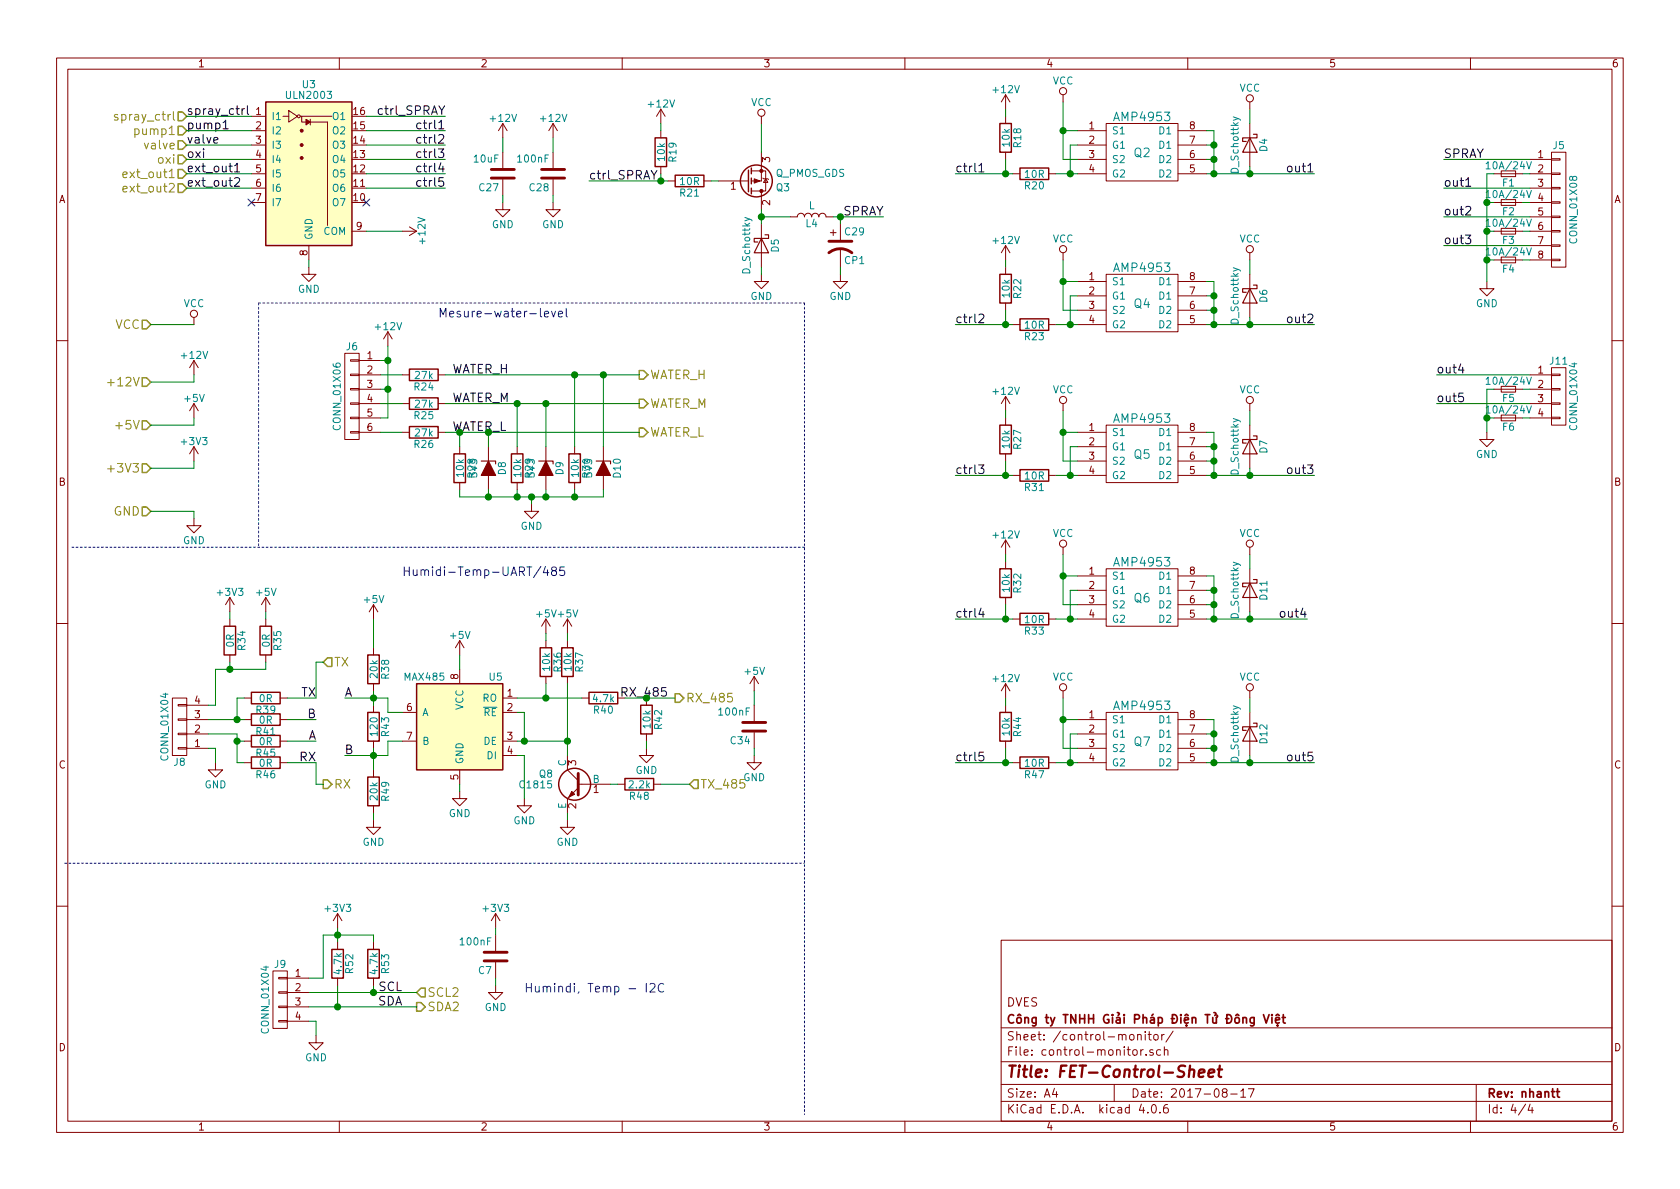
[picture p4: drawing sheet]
<svg xmlns="http://www.w3.org/2000/svg" width="297mm" height="210mm" viewBox="0 0 297 210" stroke-linecap="round" stroke-linejoin="round" font-family="sans-serif">
<g fill="none" stroke="#840000" stroke-width=".18">
<path d="M10 10.3h277v189.9h-277zM12 12.2h273v186.1h-273zM51.1 19.6l1.5 1-1.5 1zM60 10.3v1.9M110 10.3v1.9M116.8 19.3v2.5M116.8 19.3l-.7 1.3M116.8 19.3l.8 1.3M160 10.3v1.9M177.8 16.8l-.8 1.2M177.8 16.8v2.5M177.8 16.8l.8 1.2"/>
<path d="M188 16.8v1.2M210 10.3v1.9M221 18v1.3M260 10.3v1.9M44.4 23.1h2.6M44.4 25.6h2.6M44.4 28.2h2.6M44.4 30.7h2.6M44.4 20.6h2.6M44.4 33.3h2.6M44.4 35.8h2.6M50 20.6h1.1"/>
<path d="M53.1 20.6h5.6M53.3 20.6v1h4.6v18.3M54.9 21.1v1M88.9 35.8v1.3h1.3l-1.3 1.2-1.3-1.2h1.3M88.9 21.8v2.6M88.9 26.9v2.8M88.9 31.7v2.8M88.9 21.8l-.8 1.3M88.9 21.8l.8 1.3M97.8 35.8v1.3h1.3l-1.3 1.2-1.3-1.2h1.3M97.8 21.8v2.6M97.8 26.9v2.8"/>
<path d="M97.8 31.7v2.8M97.8 21.8l-.8 1.3M97.8 21.8l.8 1.3M116.8 23.1v1.3M116.8 29.5v1.2M118.1 32h1.3M124.5 32h1.2M127 32h5.3M132.8 30.2h2.6v3.6h-.8M132.8 33.8h1.8M134.6 26.9v5.1h-1.8M134.6 20.6v1.2"/>
<path d="M134.6 33.8v3.3M134.6 39.6v7.6M134.9 31.5l.1 .1h.8l.1 .1M135.4 31.6l.4 .7h-.8zM139.7 38.3h1.3a.63 .63 0 0 1 .6-.6 .63 .63 0 0 1 .6 .6 .63 .63 0 0 1 .7-.6 .63 .63 0 0 1 .6 .6 .63 .63 0 0 1 .6-.6 .63 .63 0 0 1 .7 .6 .63 .63 0 0 1 .6-.6 .63 .63 0 0 1 .6 .6h1.3M148.6 39.6v2.8M177.8 20.6v1.2M177.8 26.9v1.3M179.1 30.7h1.2M185.4 30.7h1.3M190.5 23.1h5.1M190.5 25.6h5.1"/>
<path d="M190.5 28.2h5.1M190.5 30.7h5.1M195.6 21.8h12.7v10.2h-12.7zM208.3 23.1h5.1M208.3 25.6h5.1M208.3 28.2h5.1M208.3 30.7h5.1M221 21.8v7.7M264.2 30.7h5M264.2 35.8h5M265.4 30.2h2.6v1h-2.6zM265.4 35.3h2.6v1h-2.6z"/>
<path d="M270.5 28.2h3.8M270.5 30.7h3.8M270.5 33.3h3.8M270.5 35.8h3.8M270.5 38.3h3.8M274.3 26.9h2.6v20.3h-2.6zM274.3 38.2h1.5v.3h-1.5zM274.3 35.7h1.5v.2h-1.5zM274.3 33.1h1.5v.3h-1.5zM274.3 30.6h1.5v.3h-1.5zM274.3 28.1h1.5v.2h-1.5zM34.3 56.1v1.3"/>
<path d="M54.6 47.2v1.3h1.3l-1.3 1.3-1.3-1.3h1.3M54.6 43.4v2.6M62.2 40.9h2.6M68.6 58.7l-.8 1.2M68.6 58.7v2.5M68.6 58.7l.7 1.2M71.1 40.9h2.6M72.4 40.1l1.3 .8M73.7 40.9l-1.3 .8M134.6 48.5v1.3h1.3l-1.3 1.2-1.3-1.2h1.3M146.8 41.1h1M147.3 40.6v1.1"/>
<path d="M148.6 48.5v1.3h1.3l-1.3 1.2-1.3-1.2h1.3M148.6 43.9v3.3M177.8 43.4v2.6M177.8 47.2v1.3M177.8 53.6v1.3M177.8 43.4l-.8 1.3M177.8 43.4l.8 1.3M179.1 57.4h1.2M185.4 57.4h1.3M188 44.7v1.3M190.5 49.8h5.1M190.5 52.3h5.1"/>
<path d="M190.5 54.9h5.1M190.5 57.4h5.1M195.6 48.5h12.7v10.2h-12.7zM208.3 49.8h5.1M208.3 52.3h5.1M208.3 54.9h5.1M208.3 57.4h5.1M221 44.7v1.3M221 48.5v7.6M262.9 49.8v1.2h1.3l-1.3 1.3-1.3-1.3h1.3M264.2 40.9h5M264.2 46h5"/>
<path d="M265.4 40.4h2.6v1h-2.6zM265.4 45.5h2.6v1h-2.6zM270.5 40.9h3.8M270.5 43.4h3.8M270.5 46h3.8M274.3 45.8h1.5v.3h-1.5zM274.3 43.3h1.5v.3h-1.5zM274.3 40.8h1.5v.2h-1.5zM10 60.2h2M34.3 63.7l-.8 1.3M34.3 63.7v2.6M34.3 71.4v2.5"/>
<path d="M34.3 79v2.5M34.3 63.7l.8 1.3M34.3 79l-.8 1.3M34.3 79l.8 1.3M34.3 71.4l-.8 1.2M34.3 71.4l.8 1.2M61 62.5h2.5v15.2h-2.5zM62 76.3h1.5v.3h-1.5zM62 73.8h1.5v.2h-1.5zM62 71.2h1.5v.3h-1.5zM62 68.7h1.5v.3h-1.5zM62 66.2h1.5v.2h-1.5z"/>
<path d="M62 63.6h1.5v.3h-1.5zM63.5 76.4h3.8M63.5 68.8h3.8M63.5 73.9h3.8M63.5 63.7h3.8M63.5 66.3h3.8M63.5 71.4h3.8M71.1 76.4h1.3M71.1 66.3h1.3M71.1 71.4h1.3M77.5 76.4h1.2M77.5 66.3h1.2"/>
<path d="M77.5 71.4h1.2M81.3 79v1.3M86.4 79v7.6M91.4 79v1.3M96.5 79v7.6M101.6 79v1.3M106.7 79v7.6M177.8 70.1v2.5M177.8 73.9v1.3M177.8 70.1l-.8 1.3M177.8 70.1l.8 1.3M188 71.4v1.2"/>
<path d="M190.5 76.4h5.1M190.5 79h5.1M195.6 75.2h12.7v10.1h-12.7zM208.3 76.4h5.1M208.3 79h5.1M221 71.4v1.2M221 75.2v7.6M262.9 76.4v1.3h1.3l-1.3 1.3-1.3-1.3h1.3M264.2 68.8h5M264.2 73.9h5M265.4 68.3h2.6v1h-2.6zM265.4 73.4h2.6v1h-2.6z"/>
<path d="M270.5 68.8h3.8M270.5 73.9h3.8M270.5 66.3h3.8M270.5 71.4h3.8M274.3 73.8h1.5v.2h-1.5zM274.3 71.2h1.5v.3h-1.5zM274.3 68.7h1.5v.3h-1.5zM274.3 66.2h1.5v.2h-1.5zM274.3 65h2.6v10.2h-2.6zM285 60.2h2M34.3 91.7v1.3h1.3l-1.3 1.2-1.3-1.2h1.3M81.3 85.3v1.3"/>
<path d="M91.4 85.3v1.3M94 89.1v1.3h1.2l-1.2 1.3-1.3-1.3h1.3M101.6 85.3v1.3M177.8 80.3v1.2M177.8 95.5v2.5M177.8 99.3v1.3M177.8 95.5l-.8 1.3M177.8 95.5l.8 1.3M179.1 84.1h1.2M185.4 84.1h1.3M188 96.8v1.2M190.5 81.5h5.1"/>
<path d="M190.5 84.1h5.1M208.3 81.5h5.1M208.3 84.1h5.1M221 96.8v1.2M10 110.3h2M40.6 105.7l-.7 1.2M40.6 105.7v2.5M40.6 109.5v1.2M40.6 115.8v1.3M40.6 105.7l.8 1.2M47 105.7l-.8 1.2M47 105.7v2.5"/>
<path d="M47 109.5v1.2M47 115.8v1.3M47 105.7l.8 1.2M66 106.9v2.6M66 114.5v1.3M66 106.9l-.7 1.3M66 106.9l.8 1.3M81.3 113.3v2.5M81.3 118.4v2.5M81.3 113.3l-.8 1.2M81.3 113.3l.7 1.2M96.5 109.5v2.5"/>
<path d="M96.5 113.3v1.2M96.5 119.6v1.3M96.5 109.5l-.7 1.2M96.5 109.5l.8 1.2M100.3 109.5v2.5M100.3 113.3v1.2M100.3 119.6v1.3M100.3 109.5l-.7 1.2M100.3 109.5l.8 1.2M133.3 119.6v2.6M133.3 119.6l-.7 1.3M133.3 119.6l.8 1.3"/>
<path d="M177.8 105.7v1.2M179.1 109.5h1.2M185.4 109.5h1.3M190.5 101.8h5.1M190.5 104.4h5.1M190.5 106.9h5.1M190.5 109.5h5.1M195.6 100.6h12.7v10.1h-12.7zM208.3 101.8h5.1M208.3 104.4h5.1M208.3 106.9h5.1M208.3 109.5h5.1"/>
<path d="M221 100.6v7.6M285 110.3h2M30.5 123.4h2.5v10.2h-2.5zM31.5 124.6h1.5v.2h-1.5zM31.5 127.1h1.5v.3h-1.5zM31.5 129.7h1.5v.2h-1.5zM31.5 132.2h1.5v.3h-1.5zM33 127.2h3.8M33 129.8h3.8M33 132.3h3.8M33 124.7h3.8M38.1 134.9v1.2h1.3l-1.3 1.3-1.3-1.3h1.3"/>
<path d="M43.2 127.2h1.2M43.2 134.9h1.2M43.2 123.4h1.2M43.2 131.1h1.2M49.5 127.2h1.3M49.5 134.9h1.3M49.5 123.4h1.3M49.5 131.1h1.3M66 120.9v1.3M66 124.7v1.3M66 131.1v1.2M66 136.1v1.3"/>
<path d="M71.1 131.1h2.6M71.1 126h2.6M81.3 139.9v1.3h1.2l-1.2 1.3-1.3-1.3h1.3M81.3 136.1v2.6M88.9 123.4h2.5M88.9 131.1h2.5M88.9 126h2.5M88.9 133.6h2.5M100.3 133.6v2.5l1.9 1.9M102.2 139.3l-1.9 1.9v2.6M102.2 138.7h5.7M102.9 123.4h1.2"/>
<path d="M109.2 123.4h1.3M109.2 138.7h1.3M114.3 132.3v1.3h1.3l-1.3 1.3-1.3-1.3h1.3M114.3 123.4v1.3M114.3 129.8v1.3M115.6 138.7h1.2M133.3 133.6v1.3h1.3l-1.3 1.2-1.2-1.2h1.2M133.3 124.7v2.8M133.3 129.5v2.8M177.8 120.9v2.5M177.8 124.7v1.3M177.8 131.1v1.2"/>
<path d="M177.8 120.9l-.8 1.3M177.8 120.9l.8 1.3M179.1 134.9h1.2M185.4 134.9h1.3M188 122.2v1.2M190.5 127.2h5.1M190.5 129.8h5.1M190.5 132.3h5.1M190.5 134.9h5.1M195.6 126h12.7v10.1h-12.7zM208.3 127.2h5.1M208.3 129.8h5.1"/>
<path d="M208.3 132.3h5.1M208.3 134.9h5.1M221 122.2v1.2M221 126v7.6M66 145v1.3h1.3l-1.3 1.3-1.2-1.3h1.2M66 142.5v1.3M92.7 141.2v1.3h1.3l-1.3 1.3-1.3-1.3h1.3M100.3 145v1.3h1.3l-1.3 1.3-1.2-1.3h1.2M10 160.2h2M48.3 171.7h2.5v10.2h-2.5zM49.3 177.9h1.5v.3h-1.5zM49.3 175.4h1.5v.2h-1.5z"/>
<path d="M49.3 172.8h1.5v.3h-1.5zM50.8 173h3.8M50.8 175.5h3.8M50.8 178h3.8M59.7 161.5v2.6M59.7 166.6v1.3M59.7 173v1.2M59.7 161.5l-.8 1.3M59.7 161.5l.8 1.3M66 166.6v1.3M66 173v1.2M87.6 174.2v1.3h1.3l-1.3 1.3-1.2-1.3h1.2"/>
<path d="M87.6 161.5v2.6M87.6 165.3v2.8M87.6 170.2v2.8M87.6 161.5l-.7 1.3M87.6 161.5l.8 1.3M177 166.3h108v32h-108zM285 160.2h2M49.3 180.5h1.5v.2h-1.5zM50.8 180.6h3.8M55.9 183.1v1.3h1.2l-1.2 1.3-1.3-1.3h1.3M60 198.3v1.9M110 198.3v1.9"/>
<path d="M160 198.3v1.9M177 194.8h108M177 191.8h108M177 187.8h108M177 181.8h108M186.4 192.5l-.3 1h.9M186.8 193v1M197 191.8v3M199.8 183.1l.2-.2 .4 .2 .1 .5-.1 .2-.4 .1-.2-.1zM200.4 185.7l.2-.1 .4 .1 .1 .6-.2 .2-.3 .1-.2-.1zM201.1 183.1l.2-.2 .4 .1 .1 .9M201.1 182.9v1"/>
<path d="M201.7 185.6v1M201.8 195.2l-.4 1.1h1M202.1 185.6l-.4 .3M202.5 182.4v.2M202.5 182.9v1M202.6 186.5v.1M202.9 196.7v.1M203 182.9h.6M203.2 182.4v1.3l.4 .2M203.8 195.4l.1-.1a.81 .81 0 0 1 .6 .6 .81 .81 0 0 1-.3 .8l-.1 .1a.8 .8 0 0 1-.6-.6 .8 .8 0 0 1 .3-.8zM203.9 185.7a.37 .37 0 0 0-.6 .1l.1 .2 .5 .2v.1l-.2 .3-.4-.1M204.1 183.1l.2-.2 .4 .2 .1 .5-.2 .2-.3 .1-.2-.1z"/>
<path d="M205.1 196.7v.1M205.2 185.7l-.4-.1-.3 .3 .1 .6 .2 .1 .4-.1M205.4 182.9v1M205.8 182.9l-.4 .3M205.9 185.7l.2-.1 .4 .1v.9M205.9 185.1v1.5M206.4 195.3a.59 .59 0 0 0-.7 .7l.1 .7 .2 .1 .5-.1 .1-.5-.2-.2-.4-.1-.3 .3M207.4 182.3l-1.3 2M210 198.3v1.9M216.4 193.2l-.3-.3 .1-.2 .2-.2 .4 .1 .2 .2-.1 .2-.6 .2a.48 .48 0 0 0-.1 .7l.2 .1 .5-.1a.48 .48 0 0 0-.2-.7M217.6 193.5h1.1M219.4 193l.4-.5v1.5"/>
<path d="M219.4 194h.8M220.7 192.5h1l-.6 1.5M260 198.3v1.9M261 191.8v6.5M269.7 195.2l-1.2 2M270.5 195.2l-.3 1.1h.9M270.9 195.8v1"/>
<circle cx="134.6" cy="19.9" r=".63"/>
<circle cx="188" cy="16.1" r=".63"/>
<circle cx="221" cy="17.4" r=".63"/>
<circle cx="52.8" cy="20.6" r=".25"/>
<circle cx="34.3" cy="55.5" r=".63"/>
<circle cx="188" cy="44.1" r=".63"/>
<circle cx="221" cy="44.1" r=".63"/>
<circle cx="188" cy="70.7" r=".63"/>
<circle cx="221" cy="70.7" r=".63"/>
<circle cx="188" cy="96.1" r=".63"/>
<circle cx="221" cy="96.1" r=".63"/>
<circle cx="188" cy="121.5" r=".63"/>
<circle cx="221" cy="121.5" r=".63"/>
</g>
<g fill="none" stroke="#840000" stroke-width=".3">
<path d="M213.1 179.4h.8M214.4 179.9l.1 .9 .4 .1 .2-.1M214.6 179.1h.3l.1 .2-.2 .3M215.1 179.5l.2 .2-.2 .2v1M216.9 179.4a.76 .76 0 0 1 .9 .8 .76 .76 0 0 1-.9 .7zM218.5 179.6l.3-.3 .2 .3M219.8 179.9v1M221.7 179.9v1.4l-.2 .1h-.4M223.4 179.4l.5 1.5 .5-1.5M224.9 179.4v.2M224.9 179.9v1M225.6 179.6l.3-.3 .3 .3"/>
<path d="M226.7 179.9h.6M226.9 179.4v1.3l.4 .2M216.7 180.1h.6M218.4 180.1l.2-.2 .4 .2 .1 .5-.1 .2-.4 .1-.2-.1zM219.8 180.1l.2-.2 .3 .1 .1 .9M221.7 180l-.4-.1-.3 .3 .1 .6 .2 .1 .4-.1M225.5 180.4l.7-.1v-.3l-.4-.1-.3 .2 .1 .7h.6M225.9 181.3v.1M275.2 193h.5M275.4 192.5v1.3l.3 .2"/>
</g>
<path d="M212 189.8l1-.2-.1-.4-.6-.1-.3 .3v.9l.2 .1 .6-.1M213.7 189.8l1-.2-.1-.4h-.7l-.3 1 .3 .2 .6-.1M215.3 189.1h.8M215.7 188.4l-.2 1.8v.1l.4 .1" fill="none" stroke="#840000" stroke-width=".41"/>
<g fill="#ffffc2" stroke="#ffffc2" stroke-width=".18">
<path d="M47 18h15.2v25.4h-15.2z"/>
<path d="M73.7 120.9h15.2v15.2h-15.2z"/>
</g>
<g fill="none" stroke="#840000" stroke-width=".25">
<path d="M47 18h15.2v25.4h-15.2zM115.8 24.4h2.1v5.1h-2.1zM119.4 31h5.1v2h-5.1zM132.3 30.1v3.8M132.8 29.7v1M132.8 31.5v1M132.8 33.3v1M176.8 21.8h2v5.1h-2zM180.3 29.7h5.1v2h-5.1zM176.8 48.5h2v5.1h-2zM180.3 56.4h5.1v2h-5.1zM72.4 65.3h5.1v2h-5.1z"/>
<path d="M72.4 70.4h5.1v2h-5.1zM72.4 75.4h5.1v2.1h-5.1zM176.8 75.2h2v5.1h-2zM80.3 80.3h2v5h-2zM90.4 80.3h2.1v5h-2.1zM100.6 80.3h2v5h-2zM180.3 83.1h5.1v2h-5.1zM39.6 110.7h2.1v5.1h-2.1zM46 110.7h2v5.1h-2zM65 115.8h2.1v5.1h-2.1zM95.5 114.5h2v5.1h-2zM99.3 114.5h2v5.1h-2z"/>
<path d="M176.8 100.6h2v5.1h-2zM180.3 108.5h5.1v2h-5.1zM44.4 122.4h5.1v2.1h-5.1zM44.4 126.2h5.1v2.1h-5.1zM44.4 130h5.1v2.1h-5.1zM44.4 133.9h5.1v2h-5.1zM65 126h2.1v5.1h-2.1zM65 137.4h2.1v5.1h-2.1zM73.7 120.9h15.2v15.2h-15.2zM104.1 122.4h5.1v2.1h-5.1zM110.5 137.7h5.1v2h-5.1zM113.3 124.7h2v5.1h-2z"/>
<path d="M176.8 126h2v5.1h-2zM180.3 133.9h5.1v2h-5.1zM58.7 167.9h2v5.1h-2zM65 167.9h2.1v5.1h-2.1z"/>
<circle cx="133.7" cy="32" r="2.82"/>
<circle cx="101.6" cy="138.7" r="2.82"/>
</g>
<g fill="#840000" stroke="#840000" stroke-width=".18">
<path d="M54.1 21.1l.8 .5-.8 .5z"/>
<path d="M133.3 31.6l1.1 .4-1.1 .4z"/>
<path d="M101.1 139.9l.5 .6-1 .5z"/>
<circle cx="53.3" cy="27.9" r=".25"/>
<circle cx="53.3" cy="25.6" r=".25"/>
<circle cx="53.3" cy="23.1" r=".25"/>
<circle cx="134.6" cy="30.2" r=".28"/>
<circle cx="134.6" cy="33.8" r=".28"/>
</g>
<path d="M86.9 30h4M86.9 31.5h4M95.8 30h4M95.8 31.5h4M146.6 44.7a3.3 3.3 0 0 1 4 0M146.6 42.7h4M102.2 136.8v3.8M131.3 127.8h4.1M131.3 129.3h4.1M85.6 168.4h4.1M85.6 169.9h4.1" fill="none" stroke="#840000" stroke-width=".51"/>
<g fill="none" stroke="#840000" stroke-width=".2">
<path d="M221 24.4l1.2 2.5h-2.5zM221.6 23.7h.6v.7h-2.5v.6h.6M134.6 42.2l1.3 2.5h-2.6zM135.3 41.5h.6v.7h-2.6v.6h.7M221 51l1.2 2.6h-2.5zM221.6 50.4h.6v.6h-2.5v.7h.6M221 77.7l1.2 2.6h-2.5zM221.6 77.1h.6v.6h-2.5v.7h.6M85.1 81.5h2.5v.5M95.2 81.5h2.6v.5M105.4 81.5h2.5v.5M221 103.1l1.2 2.6h-2.5z"/>
<path d="M221.6 102.5h.6v.6h-2.5v.7h.6M221 128.5l1.2 2.6h-2.5zM221.6 127.9h.6v.6h-2.5v.7h.6"/>
</g>
<g fill="none" stroke="#008484" stroke-width=".18">
<path d="M131.7 38.4l1.2 .5 .1 .2M218.1 20.7l1.1 .4 .1 .2M262.8 29l.3-.4v1.3M262.8 34l.3-.3v1.2M262.8 39.1l.3-.3v1.2M262.8 29.9h.7M262.8 34.9h.7M269.9 28.6l.4 1.3 .5-1.3M269.9 33.7l.4 1.2 .5-1.2M269.9 38.8l.4 1.2 .5-1.2M218.1 47.3l1.1 .5 .1 .1M262.8 44.2l.3-.4v1.3"/>
<path d="M262.8 40h.7M262.8 45.1h.7M269.9 43.8l.4 1.3 .5-1.3M218.1 74l1.1 .4 .1 .2M262.8 67.1l.3-.4v1.3M262.8 72.1l.3-.3v1.2M262.8 68h.7M262.8 73h.7M269.9 66.7l.4 1.3 .5-1.3M269.9 71.8l.4 1.2 .5-1.2M218.1 99.4l1.1 .4 .1 .2M218.1 124.8l1.1 .4 .1 .2"/>
</g>
<g fill="none" stroke="#000" stroke-width=".18">
<path d="M43.2 19.2l-.2 .1-.2 .2M43.7 18.7v1.3l.3 .2M39.4 21.7l.5-.4v1.5M39.4 22.8h.9M41.5 29.3l.4-.4v1.5M41.5 31.6l.2-.2h.4l.2 .2 .1 .2-.1 .3-.9 .8h1M41.5 30.4h.9M115.1 30.1l.5 .9 .6-.9M173.1 29.3l.4-.4v1.5M173.1 30.4h.9M259.2 36.6l.2-.1h.3l.3 .1v.3v.3l-.9 .8h.9M259.2 32.9h.8"/>
<path d="M173.1 55.7l.2-.2h.4l.2 .2 .1 .3-.1 .2-.9 .9h1M258.3 64.4l-.4 1.1h1M173 82.2h1l-.5 .6 .3 .1 .2 .2-.1 .5-.2 .1h-.5l-.2-.1M173.5 107.5l-.4 1.1h.9M173.8 108.1v1M173.9 133h-.7l-.1 .8 .2-.2 .5 .1 .2 .2v.4l-.3 .2h-.4l-.2-.1"/>
</g>
<g fill="#840000" stroke="#840000" stroke-width=".2">
<path d="M86.4 81.5l1.2 2.6h-2.5z"/>
<path d="M96.5 81.5l1.3 2.6h-2.6z"/>
<path d="M106.7 81.5l1.2 2.6h-2.5z"/>
</g>
<path d="M30.7 19.7v1.4l.2 .2M20.8 20.3l-.4-.1-.2 .3 .1 .2 .5 .1v.4h-.6M19 67.7h1.2M19 82.9h1.2" fill="none" stroke="#848400" stroke-width=".18"/>
<g fill="none" stroke="#848400" stroke-width=".25">
<path d="M31.5 19.8h.8l.7 .8-.7 .7h-.8zM31.5 22.3h.8l.7 .8-.7 .8h-.8zM31.5 24.9h.8l.7 .7-.7 .8h-.8zM31.5 27.4h.8l.7 .8-.7 .8h-.8zM31.5 30h.8l.7 .7-.7 .8h-.8zM31.5 32.5h.8l.7 .8-.7 .7h-.8zM25.1 56.6h.8l.8 .8-.8 .8h-.8zM25.1 66.8h.8l.8 .8-.8 .7h-.8zM25.1 74.4h.8l.8 .8-.8 .7h-.8zM113 65.5h.8l.8 .8-.8 .8h-.8zM113 70.6h.8l.8 .8-.8 .7h-.8zM113 75.7h.8l.8 .7-.8 .8h-.8z"/>
<path d="M25.1 82h.8l.8 .8-.8 .8h-.8zM25.1 89.7h.8l.8 .7-.8 .8h-.8zM57.9 116.3h.8v1.6h-.8l-.8-.8zM57.1 137.9h.8l.8 .8-.8 .7h-.8zM119.4 122.7h.7l.8 .7-.8 .8h-.7zM122.7 137.9h.7v1.5h-.7l-.8-.7zM73.7 177.3h.7l.8 .7-.8 .8h-.7zM74.4 174.7h.8v1.6h-.8l-.7-.8z"/>
</g>
<g fill="none" stroke="#008400" stroke-width=".18">
<path d="M177.8 19.3v1.3M188 18v10.2h2.5M221 19.3v2.5M33 20.6h11.4M33 25.6h11.4M33 28.2h11.4M33 30.7h11.4M33 33.3h11.4M33 23.1h11.4M64.8 20.6h13.9M64.8 25.6h13.9M64.8 28.2h13.9"/>
<path d="M64.8 30.7h13.9M64.8 33.3h13.9M64.8 23.1h13.9M88.9 24.4v2.5M88.9 34.5v1.3M97.8 24.4v2.5M97.8 34.5v1.3M104.1 32h14M116.8 21.8v1.3M116.8 30.7v1.3M125.7 32h1.3M134.6 21.8v5.1"/>
<path d="M134.6 37.1v2.5M134.6 38.3h5.1M147.3 38.3h8.9M148.6 38.3v1.3M168.9 30.7h10.2M177.8 28.2v2.5M186.7 30.7h3.8M188 23.1h2.5M190.5 25.6h-1.3v5.1M213.4 25.6h1.2M213.4 28.2h1.2M213.4 30.7h19"/>
<path d="M213.4 23.1h1.2v7.6M221 29.5v1.2M255.3 28.2h15.2M255.3 33.3h15.2M255.3 38.3h15.2M262.9 35.8h1.3M264.2 30.7h-1.3v19.1M269.2 30.7h1.3M269.2 35.8h1.3M26.7 57.4h7.6M54.6 46v1.2M64.8 40.9h6.3"/>
<path d="M134.6 47.2v1.3M148.6 47.2v1.3M168.9 57.4h10.2M177.8 46v1.2M177.8 54.9v2.5M186.7 57.4h3.8M188 46v8.9h2.5M188 49.8h2.5M190.5 52.3h-1.3v5.1M213.4 49.8h1.2v7.6M213.4 54.9h1.2M213.4 52.3h1.2"/>
<path d="M213.4 57.4h19M221 46v2.5M221 56.1v1.3M255.3 43.4h15.2M262.9 40.9h1.3M262.9 46h1.3M269.2 40.9h1.3M269.2 46h1.3M34.3 66.3v1.3h-7.6M34.3 73.9v1.3h-7.6M67.3 76.4h3.8M67.3 68.8h1.3"/>
<path d="M67.3 66.3h3.8M67.3 71.4h3.8M67.3 63.7h1.3M68.6 61.2v12.7h-1.3M78.7 76.4h34.3M78.7 66.3h34.3M78.7 71.4h34.3M81.3 76.4v2.6M86.4 76.4v2.6M91.4 71.4v7.6M96.5 71.4v7.6M101.6 66.3v12.7"/>
<path d="M106.7 66.3v12.7M177.8 72.6v1.3M188 72.6v8.9h2.5M188 76.4h2.5M190.5 79h-1.3v5.1M213.4 76.4h1.2v7.7M213.4 79h1.2M221 72.6v2.6M254 66.3h16.5M254 71.4h16.5M262.9 73.9h1.3M264.2 68.8h-1.3v7.6"/>
<path d="M269.2 68.8h1.3M269.2 73.9h1.3M26.7 90.4h7.6v1.3M34.3 81.5v1.3h-7.6M81.3 86.6v1.3h25.4v-1.3M86.4 86.6v1.3M91.4 86.6v1.3M94 87.9v1.2M96.5 86.6v1.3M101.6 86.6v1.3M168.9 84.1h10.2M177.8 81.5v2.6"/>
<path d="M177.8 98v1.3M186.7 84.1h3.8M188 98v8.9h2.5M213.4 81.5h1.2M213.4 84.1h19M221 82.8v1.3M221 98v2.6M40.6 108.2v1.3M40.6 117.1v1.3M47 108.2v1.3M47 117.1v1.3h-8.9v6.3h-1.3M57.1 117.1h-1.2v6.3h-5.1"/>
<path d="M66 109.5v5M81.3 115.8v2.6M96.5 112v1.3M100.3 112v1.3M168.9 109.5h10.2M177.8 106.9v2.6M186.7 109.5h3.8M188 101.8h2.5M190.5 104.4h-1.3v5.1M213.4 101.8h1.2v7.7M213.4 106.9h1.2M213.4 104.4h1.2"/>
<path d="M213.4 109.5h17.7M221 108.2v1.3M36.8 127.2h6.4M36.8 132.3h1.3v2.6M36.8 129.8h5.1v5.1h1.3M41.9 131.1h1.3M43.2 123.4h-1.3v3.8M50.8 127.2h5.1M50.8 134.9h5.1v3.8h1.2M50.8 131.1h5.1M61 123.4h7.6v2.6h2.5M66 122.2v2.5"/>
<path d="M66 132.3v3.8M71.1 131.1h-2.5v2.5h-7.6M81.3 138.7v1.2M91.4 123.4h11.5M91.4 131.1h8.9M91.4 126h1.3v5.1M91.4 133.6h1.3v7.6M96.5 120.9v2.5M100.3 120.9v12.7M107.9 138.7h1.3M110.5 123.4h8.9M114.3 131.1v1.2"/>
<path d="M116.8 138.7h5.1M133.3 122.2v2.5M133.3 132.3v1.3M168.9 134.9h10.2M177.8 123.4v1.3M177.8 132.3v2.6M186.7 134.9h3.8M188 123.4v8.9h2.5M188 127.2h2.5M190.5 129.8h-1.3v5.1M213.4 127.2h1.2v7.7M213.4 132.3h1.2"/>
<path d="M213.4 129.8h1.2M213.4 134.9h19M221 123.4v2.6M221 133.6v1.3M66 143.8v1.2M100.3 143.8v1.2M54.6 178h19.1M54.6 175.5h19.1M59.7 164.1v2.5M59.7 174.2v3.8M66 166.6v-1.3h-8.9v7.7h-2.5M66 174.2v1.3"/>
<path d="M87.6 164.1v1.2M87.6 173v1.2M54.6 180.6h1.3v2.5"/>
</g>
<g fill="#008400" stroke="#008400" stroke-width=".25">
<circle cx="189.2" cy="30.7" r=".51"/>
<circle cx="188" cy="23.1" r=".51"/>
<circle cx="214.6" cy="30.7" r=".51"/>
<circle cx="214.6" cy="28.2" r=".51"/>
<circle cx="214.6" cy="25.6" r=".51"/>
<circle cx="177.8" cy="30.7" r=".51"/>
<circle cx="189.2" cy="57.4" r=".51"/>
<circle cx="188" cy="49.8" r=".51"/>
<circle cx="214.6" cy="57.4" r=".51"/>
<circle cx="214.6" cy="54.9" r=".51"/>
<circle cx="214.6" cy="52.3" r=".51"/>
<circle cx="177.8" cy="57.4" r=".51"/>
<circle cx="189.2" cy="84.1" r=".51"/>
<circle cx="188" cy="76.4" r=".51"/>
<circle cx="214.6" cy="84.1" r=".51"/>
<circle cx="214.6" cy="81.5" r=".51"/>
<circle cx="214.6" cy="79" r=".51"/>
<circle cx="177.8" cy="84.1" r=".51"/>
<circle cx="189.2" cy="109.5" r=".51"/>
<circle cx="188" cy="101.8" r=".51"/>
<circle cx="214.6" cy="109.5" r=".51"/>
<circle cx="214.6" cy="106.9" r=".51"/>
<circle cx="214.6" cy="104.4" r=".51"/>
<circle cx="177.8" cy="109.5" r=".51"/>
<circle cx="221" cy="30.7" r=".51"/>
<circle cx="221" cy="57.4" r=".51"/>
<circle cx="221" cy="84.1" r=".51"/>
<circle cx="221" cy="109.5" r=".51"/>
<circle cx="189.2" cy="134.9" r=".51"/>
<circle cx="188" cy="127.2" r=".51"/>
<circle cx="214.6" cy="134.9" r=".51"/>
<circle cx="214.6" cy="132.3" r=".51"/>
<circle cx="214.6" cy="129.8" r=".51"/>
<circle cx="177.8" cy="134.9" r=".51"/>
<circle cx="221" cy="134.9" r=".51"/>
<circle cx="134.6" cy="38.3" r=".51"/>
<circle cx="148.6" cy="38.3" r=".51"/>
<circle cx="116.8" cy="32" r=".51"/>
<circle cx="262.9" cy="35.8" r=".51"/>
<circle cx="262.9" cy="40.9" r=".51"/>
<circle cx="262.9" cy="46" r=".51"/>
<circle cx="262.9" cy="73.9" r=".51"/>
<circle cx="68.6" cy="63.7" r=".51"/>
<circle cx="68.6" cy="68.8" r=".51"/>
<circle cx="91.4" cy="71.4" r=".51"/>
<circle cx="101.6" cy="66.3" r=".51"/>
<circle cx="101.6" cy="87.9" r=".51"/>
<circle cx="96.5" cy="87.9" r=".51"/>
<circle cx="94" cy="87.9" r=".51"/>
<circle cx="91.4" cy="87.9" r=".51"/>
<circle cx="86.4" cy="87.9" r=".51"/>
<circle cx="40.6" cy="118.4" r=".51"/>
<circle cx="41.9" cy="127.2" r=".51"/>
<circle cx="41.9" cy="131.1" r=".51"/>
<circle cx="66" cy="123.4" r=".51"/>
<circle cx="66" cy="133.6" r=".51"/>
<circle cx="96.5" cy="123.4" r=".51"/>
<circle cx="100.3" cy="131.1" r=".51"/>
<circle cx="92.7" cy="131.1" r=".51"/>
<circle cx="106.7" cy="66.3" r=".51"/>
<circle cx="96.5" cy="71.4" r=".51"/>
<circle cx="59.7" cy="165.3" r=".51"/>
<circle cx="66" cy="175.5" r=".51"/>
<circle cx="59.7" cy="178" r=".51"/>
</g>
<path d="M43.8 35.2l1.3 1.2M45.1 35.2l-1.3 1.2M64.2 35.2l1.2 1.2M65.4 35.2l-1.2 1.2" fill="none" stroke="#000084" stroke-width=".18"/>
<path d="M96.3 55.5l.7-.1-.1-.3-.4-.1-.2 .3v.7h.6M97.5 55l.4 1.1 .3-1.1M98.7 55.5l.8-.1-.1-.3-.4-.1-.3 .3 .1 .7h.6M100.1 54.5v1.3l.2 .3M95.6 100.2l-1.3 1.9M96.4 100.2l-.3 1.1h.9M96.8 100.8v1M97.8 100.9l-.3-.3 .1-.2a.48 .48 0 0 1 .7 0l.1 .2-.2 .2-.6 .3v.5a.48 .48 0 0 0 .8-.1v-.3l-.3-.3M99.8 100.2h-.8v.8l.2-.2 .5 .1 .1 .2v.4l-.3 .3h-.3l-.2-.2M114.3 173.9v1.5M114.9 174.1l.3-.2h.3l.2 .2 .1 .2-.1 .3-.8 .8h.9M117.3 174.1a.62 .62 0 0 0-.7-.1 .62 .62 0 0 0-.2 .8 .58 .58 0 0 0 .3 .6 .58 .58 0 0 0 .6-.1" fill="none" stroke="#0000c2" stroke-width=".18"/>
<path d="M45.7 53.6v43.2M45.7 53.6h96.5M142.2 53.6v143.5M142.2 96.8h-129.5M11.4 152.6h130.8" fill="none" stroke="#0000c2" stroke-width=".18" stroke-dasharray=".3 .4"/>
<text font-size="2.8" fill="#840000" x="178" y="190.5">Title: FET-Control-Sheet</text>
<g font-size="2.1" fill="#848400">
<text x="21" y="21.3">spray_ctrl</text>
<text x="24.1" y="23.9">pump1</text>
<text x="25.8" y="26.4">valve</text>
<text x="28" y="29">oxi</text>
<text x="22.4" y="31.5">ext_out1</text>
<text x="22.4" y="34">ext_out2</text>
<text x="20.3" y="58.2">VCC</text>
<text x="19.7" y="68.3">+12V</text>
<text x="115" y="67.1">WATER_H</text>
<text x="20.9" y="75.9">+5V</text>
<text x="115" y="72.1">WATER_M</text>
<text x="115" y="77.2">WATER_L</text>
<text x="19.7" y="83.6">+3V3</text>
<text x="20" y="91.2">GND</text>
<text x="59.1" y="117.9">TX</text>
<text x="121.3" y="124.2">RX_485</text>
<text x="59.1" y="139.4">RX</text>
<text x="123.9" y="139.4">TX_485</text>
<text x="75.6" y="178.8">SDA2</text>
<text x="75.6" y="176.3">SCL2</text>
</g>
<g font-size="2.1">
<text x="33" y="20.3">spray_ctrl</text>
<text x="33" y="22.9">pump1</text>
<text x="67" y="20.3">ctrl_SPRAY</text>
<text x="74.3" y="22.9">ctrl1</text>
<text x="33" y="25.4">valve</text>
<text x="33" y="27.9">oxi</text>
<text x="74.3" y="25.4">ctrl2</text>
<text x="74.3" y="27.9">ctrl3</text>
<text x="255.3" y="27.9">SPRAY</text>
<text x="33" y="30.5">ext_out1</text>
<text x="33" y="33">ext_out2</text>
<text x="74.3" y="30.5">ctrl4</text>
<text x="74.3" y="33">ctrl5</text>
<text x="104.1" y="31.7">ctrl_SPRAY</text>
<text x="168.9" y="30.5">ctrl1</text>
<text x="227.9" y="30.5">out1</text>
<text x="255.3" y="33">out1</text>
<text x="148.9" y="38.1">SPRAY</text>
<text x="255.3" y="38.1">out2</text>
<text x="255.3" y="43.2">out3</text>
<text x="168.9" y="57.1">ctrl2</text>
<text x="227.9" y="57.1">out2</text>
<text x="80" y="66">WATER_H</text>
<text x="80" y="71.1">WATER_M</text>
<text x="254" y="66">out4</text>
<text x="254" y="71.1">out5</text>
<text x="168.9" y="83.8">ctrl3</text>
<text x="227.9" y="83.8">out3</text>
<text x="168.9" y="109.2">ctrl4</text>
<text x="226.7" y="109.2">out4</text>
<text x="53.2" y="123.2">TX</text>
<text x="61" y="123.2">A</text>
<text x="54.4" y="130.8">A</text>
<text x="54.4" y="127">B</text>
<text x="52.9" y="134.6">RX</text>
<text x="61" y="133.3">B</text>
<text x="168.9" y="134.6">ctrl5</text>
<text x="227.9" y="134.6">out5</text>
<text x="66.6" y="177.8">SDA</text>
<text x="66.9" y="175.3">SCL</text>
</g>
<g font-size="2.1" fill="#008484">
<text x="197.2" y="21.4">AMP4953</text>
<text x="200.5" y="27.8">Q2</text>
<text x="197.2" y="48.1">AMP4953</text>
<text x="200.5" y="54.5">Q4</text>
<text x="197.2" y="74.8">AMP4953</text>
<text x="200.5" y="81.1">Q5</text>
<text x="197.2" y="100.2">AMP4953</text>
<text x="200.5" y="106.5">Q6</text>
<text x="197.2" y="125.6">AMP4953</text>
<text x="200.5" y="131.9">Q7</text>
</g>
<g font-size="2.1" fill="#0000c2">
<text x="77.5" y="56.1">Mesure-water-level</text>
<text x="71.1" y="101.8">Humidi-Temp-UART/485</text>
<text x="92.7" y="175.5">Humindi, Temp - I2C</text>
</g>
<g font-size="2.1" fill="#008400">
<text x="80" y="76.2">WATER_L</text>
<text x="110.4" y="123.2">RX_485</text>
</g>
<g font-size="2.1" fill="#840000">
<text x="178" y="178">DVES</text>
<text x="178" y="184">Sheet: /control-monitor/</text>
<text x="178" y="181">Công ty TNHH Gii Pháp in T ông Vit</text>
<text x="178" y="186.7">File: control-monitor.sch</text>
<text x="178" y="196.9">KiCad E.D.A. kicad 4.0.6</text>
<text x="178" y="194.1">Size: A4</text>
<text x="200" y="194.1">Date: 2017-08-17</text>
<text x="263" y="194.1">Rev: nhantt</text>
<text x="263" y="196.9">Id: 4/4</text>
</g>
<g font-size="1.8" fill="#840000">
<text x="35" y="11.9">1</text>
<text x="85" y="11.9">2</text>
<text x="135" y="11.9">3</text>
<text x="185" y="11.9">4</text>
<text x="235" y="11.9">5</text>
<text x="285" y="11.9">6</text>
<text x="45.2" y="20.3">1</text>
<text x="45.2" y="22.9">2</text>
<text x="62.5" y="22.9">15</text>
<text x="62.5" y="20.3">16</text>
<text x="192.6" y="22.9">1</text>
<text x="210.3" y="22.9">8</text>
<text x="45.2" y="25.4">3</text>
<text x="45.2" y="27.9">4</text>
<text x="62.5" y="27.9">13</text>
<text x="62.5" y="25.4">14</text>
<text x="136.1" y="28.7" transform="rotate(-90 136.1 28.7)">3</text>
<text x="192.6" y="25.4">2</text>
<text x="192.6" y="27.9">3</text>
<text x="210.3" y="27.9">6</text>
<text x="210.3" y="25.4">7</text>
<text x="271.9" y="27.9">1</text>
<text x="10.4" y="35.9">A</text>
<text x="45.2" y="30.5">5</text>
<text x="45.2" y="33">6</text>
<text x="45.2" y="35.6">7</text>
<text x="62.5" y="35.6">10</text>
<text x="62.5" y="33">11</text>
<text x="62.5" y="30.5">12</text>
<text x="129.2" y="33.5">1</text>
<text x="192.6" y="30.5">4</text>
<text x="210.3" y="30.5">5</text>
<text x="271.9" y="30.5">2</text>
<text x="271.9" y="33">3</text>
<text x="271.9" y="35.6">4</text>
<text x="285.4" y="35.9">A</text>
<text x="63" y="40.6">9</text>
<text x="136.1" y="36.3" transform="rotate(-90 136.1 36.3)">2</text>
<text x="271.9" y="38.1">5</text>
<text x="271.9" y="40.6">6</text>
<text x="54.4" y="45.2" transform="rotate(-90 54.4 45.2)">8</text>
<text x="271.9" y="43.2">7</text>
<text x="271.9" y="45.7">8</text>
<text x="192.6" y="49.5">1</text>
<text x="192.6" y="52.1">2</text>
<text x="210.3" y="52.1">7</text>
<text x="210.3" y="49.5">8</text>
<text x="192.6" y="54.6">3</text>
<text x="192.6" y="57.1">4</text>
<text x="210.3" y="57.1">5</text>
<text x="210.3" y="54.6">6</text>
<text x="64.9" y="63.5">1</text>
<text x="64.9" y="66">2</text>
<text x="64.9" y="68.6">3</text>
<text x="64.9" y="71.1">4</text>
<text x="271.9" y="66">1</text>
<text x="271.9" y="68.6">2</text>
<text x="271.9" y="71.1">3</text>
<text x="64.9" y="73.7">5</text>
<text x="64.9" y="76.2">6</text>
<text x="192.6" y="76.2">1</text>
<text x="210.3" y="76.2">8</text>
<text x="271.9" y="73.7">4</text>
<text x="192.6" y="78.7">2</text>
<text x="192.6" y="81.3">3</text>
<text x="192.6" y="83.8">4</text>
<text x="210.3" y="83.8">5</text>
<text x="210.3" y="81.3">6</text>
<text x="210.3" y="78.7">7</text>
<text x="10.4" y="85.9">B</text>
<text x="285.4" y="85.9">B</text>
<text x="192.6" y="101.6">1</text>
<text x="210.3" y="101.6">8</text>
<text x="192.6" y="104.1">2</text>
<text x="192.6" y="106.7">3</text>
<text x="210.3" y="106.7">6</text>
<text x="210.3" y="104.1">7</text>
<text x="192.6" y="109.2">4</text>
<text x="210.3" y="109.2">5</text>
<text x="34.4" y="124.5">4</text>
<text x="71.9" y="125.7">6</text>
<text x="81" y="120.1" transform="rotate(-90 81 120.1)">8</text>
<text x="89.7" y="123.2">1</text>
<text x="89.7" y="125.7">2</text>
<text x="34.4" y="129.5">2</text>
<text x="34.4" y="127">3</text>
<text x="71.9" y="130.8">7</text>
<text x="89.7" y="130.8">3</text>
<text x="192.6" y="127">1</text>
<text x="192.6" y="129.5">2</text>
<text x="210.3" y="129.5">7</text>
<text x="210.3" y="127">8</text>
<text x="10.4" y="135.9">C</text>
<text x="34.4" y="132.1">1</text>
<text x="81" y="137.9" transform="rotate(-90 81 137.9)">5</text>
<text x="89.7" y="133.3">4</text>
<text x="101.9" y="135.4" transform="rotate(-90 101.9 135.4)">3</text>
<text x="192.6" y="132.1">3</text>
<text x="192.6" y="134.6">4</text>
<text x="210.3" y="134.6">5</text>
<text x="210.3" y="132.1">6</text>
<text x="285.4" y="135.9">C</text>
<text x="101.9" y="143" transform="rotate(-90 101.9 143)">2</text>
<text x="104.9" y="140.2">1</text>
<text x="52.2" y="172.7">1</text>
<text x="52.2" y="175.3">2</text>
<text x="52.2" y="177.8">3</text>
<text x="10.4" y="185.9">D</text>
<text x="52.2" y="180.3">4</text>
<text x="285.4" y="185.9">D</text>
<text x="35" y="199.9">1</text>
<text x="85" y="199.9">2</text>
<text x="135" y="199.9">3</text>
<text x="185" y="199.9">4</text>
<text x="235" y="199.9">5</text>
<text x="285" y="199.9">6</text>
</g>
<g font-size="1.8" fill="#008484">
<text x="50.8" y="17.5">ULN2003</text>
<text x="53.5" y="15.6">U3</text>
<text x="175.7" y="16.5">+12V</text>
<text x="186.1" y="14.9">VCC</text>
<text x="219.1" y="16.2">VCC</text>
<text x="48" y="21.2">I1</text>
<text x="48" y="23.7">I2</text>
<text x="58.9" y="23.7">O2</text>
<text x="58.9" y="21.2">O1</text>
<text x="86.8" y="21.5">+12V</text>
<text x="95.7" y="21.5">+12V</text>
<text x="114.8" y="19">+12V</text>
<text x="132.8" y="18.7">VCC</text>
<text x="196.6" y="23.7">S1</text>
<text x="205" y="23.7">D1</text>
<text x="48" y="26.3">I3</text>
<text x="48" y="28.8">I4</text>
<text x="58.9" y="28.8">O4</text>
<text x="58.9" y="26.3">O3</text>
<text x="83.9" y="28.7">10uF</text>
<text x="91.7" y="28.7">100nF</text>
<text x="117.6" y="28.4" transform="rotate(-90 117.6 28.4)">10k</text>
<text x="119.6" y="28.5" transform="rotate(-90 119.6 28.5)">R19</text>
<text x="178.5" y="25.9" transform="rotate(-90 178.5 25.9)">10k</text>
<text x="180.5" y="26" transform="rotate(-90 180.5 26)">R18</text>
<text x="196.6" y="26.3">G1</text>
<text x="196.6" y="28.8">S2</text>
<text x="205" y="28.8">D2</text>
<text x="205" y="26.3">D1</text>
<text x="224.1" y="26.8" transform="rotate(-90 224.1 26.8)">D4</text>
<text x="263.3" y="29.9">10A/24V</text>
<text x="274.6" y="26.4">J5</text>
<text x="48" y="31.4">I5</text>
<text x="48" y="33.9">I6</text>
<text x="58.9" y="33.9">O6</text>
<text x="58.9" y="31.4">O5</text>
<text x="84.8" y="33.8">C27</text>
<text x="93.7" y="33.8">C28</text>
<text x="120.3" y="34.7">R21</text>
<text x="120.3" y="32.7">10R</text>
<text x="137.1" y="31.3">Q_PMOS_GDS</text>
<text x="137.3" y="33.8">Q3</text>
<text x="181.3" y="33.5">R20</text>
<text x="181.3" y="31.4">10R</text>
<text x="196.6" y="31.4">G2</text>
<text x="205" y="31.4">D2</text>
<text x="219" y="30.5" transform="rotate(-90 219 30.5)">D_Schottky</text>
<text x="263.3" y="35">10A/24V</text>
<text x="265.7" y="33">F1</text>
<text x="48" y="36.4">I7</text>
<text x="57.1" y="41.5">COM</text>
<text x="58.9" y="36.4">O7</text>
<text x="86.9" y="40.3">GND</text>
<text x="95.8" y="40.3">GND</text>
<text x="142.5" y="40.2">L4</text>
<text x="143" y="37">L</text>
<text x="149.5" y="41.6">C29</text>
<text x="263.3" y="40.1">10A/24V</text>
<text x="265.7" y="38">F2</text>
<text x="55.2" y="42.4" transform="rotate(-90 55.2 42.4)">GND</text>
<text x="75.2" y="43" transform="rotate(-90 75.2 43)">+12V</text>
<text x="137.7" y="44.5" transform="rotate(-90 137.7 44.5)">D5</text>
<text x="149.4" y="46.7">CP1</text>
<text x="175.7" y="43.1">+12V</text>
<text x="186.1" y="42.9">VCC</text>
<text x="219.1" y="42.9">VCC</text>
<text x="263.3" y="45.2">10A/24V</text>
<text x="265.7" y="43.1">F3</text>
<text x="278.8" y="42.7" transform="rotate(-90 278.8 42.7)">CONN_01X08</text>
<text x="52.7" y="51.8">GND</text>
<text x="132.6" y="48.3" transform="rotate(-90 132.6 48.3)">D_Schottky</text>
<text x="132.7" y="53">GND</text>
<text x="146.6" y="53">GND</text>
<text x="178.5" y="52.5" transform="rotate(-90 178.5 52.5)">10k</text>
<text x="180.5" y="52.7" transform="rotate(-90 180.5 52.7)">R22</text>
<text x="196.6" y="50.4">S1</text>
<text x="196.6" y="53">G1</text>
<text x="205" y="53">D1</text>
<text x="205" y="50.4">D1</text>
<text x="224.1" y="53.4" transform="rotate(-90 224.1 53.4)">D6</text>
<text x="265.7" y="48.2">F4</text>
<text x="32.4" y="54.3">VCC</text>
<text x="66.5" y="58.4">+12V</text>
<text x="181.3" y="58.1">10R</text>
<text x="196.6" y="55.5">S2</text>
<text x="196.6" y="58">G2</text>
<text x="205" y="58">D2</text>
<text x="205" y="55.5">D2</text>
<text x="219" y="57.2" transform="rotate(-90 219 57.2)">D_Schottky</text>
<text x="260.9" y="54.3">GND</text>
<text x="32.2" y="63.4">+12V</text>
<text x="61.3" y="61.9">J6</text>
<text x="181.3" y="60.1">R23</text>
<text x="274.1" y="64.5">J11</text>
<text x="32.7" y="71.1">+5V</text>
<text x="73.3" y="69">R24</text>
<text x="73.5" y="67">27k</text>
<text x="175.7" y="69.8">+12V</text>
<text x="186.1" y="69.5">VCC</text>
<text x="219.1" y="69.5">VCC</text>
<text x="263.3" y="68">10A/24V</text>
<text x="265.7" y="71.1">F5</text>
<text x="60.2" y="75.7" transform="rotate(-90 60.2 75.7)">CONN_01X06</text>
<text x="73.3" y="74.1">R25</text>
<text x="73.5" y="72.1">27k</text>
<text x="73.5" y="77.2">27k</text>
<text x="196.6" y="77.1">S1</text>
<text x="205" y="77.1">D1</text>
<text x="263.3" y="73.1">10A/24V</text>
<text x="265.7" y="76.1">F6</text>
<text x="278.8" y="75.7" transform="rotate(-90 278.8 75.7)">CONN_01X04</text>
<text x="32.2" y="78.7">+3V3</text>
<text x="73.3" y="79.2">R26</text>
<text x="89.4" y="83.9" transform="rotate(-90 89.4 83.9)">D8</text>
<text x="99.6" y="83.9" transform="rotate(-90 99.6 83.9)">D9</text>
<text x="178.5" y="79.2" transform="rotate(-90 178.5 79.2)">10k</text>
<text x="180.5" y="79.3" transform="rotate(-90 180.5 79.3)">R27</text>
<text x="196.6" y="79.6">G1</text>
<text x="196.6" y="82.2">S2</text>
<text x="205" y="82.2">D2</text>
<text x="205" y="79.6">D1</text>
<text x="219" y="83.8" transform="rotate(-90 219 83.8)">D_Schottky</text>
<text x="224.1" y="80.1" transform="rotate(-90 224.1 80.1)">D7</text>
<text x="260.9" y="81">GND</text>
<text x="82" y="84.3" transform="rotate(-90 82 84.3)">10k</text>
<text x="84" y="84.4" transform="rotate(-90 84 84.4)">R28</text>
<text x="92.2" y="84.3" transform="rotate(-90 92.2 84.3)">10k</text>
<text x="94.2" y="84.4" transform="rotate(-90 94.2 84.4)">R29</text>
<text x="102.3" y="84.3" transform="rotate(-90 102.3 84.3)">10k</text>
<text x="104.3" y="84.4" transform="rotate(-90 104.3 84.4)">R30</text>
<text x="109.8" y="84.4" transform="rotate(-90 109.8 84.4)">D10</text>
<text x="181.3" y="86.8">R31</text>
<text x="181.3" y="84.8">10R</text>
<text x="196.6" y="84.7">G2</text>
<text x="205" y="84.7">D2</text>
<text x="92" y="93.7">GND</text>
<text x="175.7" y="95.2">+12V</text>
<text x="186.1" y="94.9">VCC</text>
<text x="219.1" y="94.9">VCC</text>
<text x="32.3" y="96.2">GND</text>
<text x="38.6" y="105.4">+3V3</text>
<text x="45.4" y="105.4">+5V</text>
<text x="64.4" y="106.6">+5V</text>
<text x="178.5" y="104.6" transform="rotate(-90 178.5 104.6)">10k</text>
<text x="180.5" y="104.7" transform="rotate(-90 180.5 104.7)">R32</text>
<text x="196.6" y="102.5">S1</text>
<text x="196.6" y="105">G1</text>
<text x="196.6" y="107.6">S2</text>
<text x="205" y="107.6">D2</text>
<text x="205" y="105">D1</text>
<text x="205" y="102.5">D1</text>
<text x="224.1" y="106" transform="rotate(-90 224.1 106)">D11</text>
<text x="79.7" y="113">+5V</text>
<text x="94.9" y="109.2">+5V +5V</text>
<text x="181.3" y="112.2">R33</text>
<text x="181.3" y="110.2">10R</text>
<text x="196.6" y="110.1">G2</text>
<text x="205" y="110.1">D2</text>
<text x="219" y="109.2" transform="rotate(-90 219 109.2)">D_Schottky</text>
<text x="41.4" y="114.4" transform="rotate(-90 41.4 114.4)">0R</text>
<text x="43.4" y="114.9" transform="rotate(-90 43.4 114.9)">R34</text>
<text x="47.7" y="114.4" transform="rotate(-90 47.7 114.4)">0R</text>
<text x="49.7" y="114.9" transform="rotate(-90 49.7 114.9)">R35</text>
<text x="66.8" y="119.8" transform="rotate(-90 66.8 119.8)">20k</text>
<text x="68.8" y="120" transform="rotate(-90 68.8 120)">R38</text>
<text x="97.2" y="118.6" transform="rotate(-90 97.2 118.6)">10k</text>
<text x="99.3" y="118.7" transform="rotate(-90 99.3 118.7)">R36</text>
<text x="101" y="118.6" transform="rotate(-90 101 118.6)">10k</text>
<text x="103.1" y="118.7" transform="rotate(-90 103.1 118.7)">R37</text>
<text x="131.7" y="119.3">+5V</text>
<text x="45.9" y="124.1">0R</text>
<text x="71.6" y="120.3">MAX485</text>
<text x="81.9" y="125.6" transform="rotate(-90 81.9 125.6)">VCC</text>
<text x="85.2" y="124.1">RO</text>
<text x="86.5" y="120.3">U5</text>
<text x="105" y="124.1">4.7k</text>
<text x="175.7" y="120.6">+12V</text>
<text x="186.1" y="120.3">VCC</text>
<text x="219.1" y="120.3">VCC</text>
<text x="45.4" y="126.2">R39</text>
<text x="45.4" y="130">R41</text>
<text x="45.9" y="128">0R</text>
<text x="45.9" y="131.8">0R</text>
<text x="66.8" y="130" transform="rotate(-90 66.8 130)">120</text>
<text x="68.8" y="130.1" transform="rotate(-90 68.8 130.1)">R43</text>
<text x="74.7" y="126.6">A</text>
<text x="74.7" y="131.7">B</text>
<text x="85.4" y="126.6">RE</text>
<text x="85.4" y="131.7">DE</text>
<text x="105.1" y="126.2">R40</text>
<text x="115" y="128.7" transform="rotate(-90 115 128.7)">10k</text>
<text x="117" y="128.9" transform="rotate(-90 117 128.9)">R42</text>
<text x="127.2" y="126.5">100nF</text>
<text x="129.2" y="131.6">C34</text>
<text x="178.5" y="130" transform="rotate(-90 178.5 130)">10k</text>
<text x="180.5" y="130.1" transform="rotate(-90 180.5 130.1)">R44</text>
<text x="196.6" y="127.9">S1</text>
<text x="196.6" y="130.4">G1</text>
<text x="205" y="130.4">D1</text>
<text x="205" y="127.9">D1</text>
<text x="224.1" y="131.4" transform="rotate(-90 224.1 131.4)">D12</text>
<text x="29.7" y="134.2" transform="rotate(-90 29.7 134.2)">CONN_01X04</text>
<text x="30.8" y="135.4">J8</text>
<text x="45.4" y="133.8">R45</text>
<text x="45.4" y="137.6">R46</text>
<text x="45.9" y="135.6">0R</text>
<text x="81.9" y="135.1" transform="rotate(-90 81.9 135.1)">GND</text>
<text x="86.1" y="134.2">DI</text>
<text x="95.4" y="137.5">Q8</text>
<text x="100.1" y="135.5" transform="rotate(-90 100.1 135.5)">C</text>
<text x="112.3" y="136.8">GND</text>
<text x="181.3" y="137.6">R47</text>
<text x="181.3" y="135.6">10R</text>
<text x="196.6" y="133">S2</text>
<text x="196.6" y="135.5">G2</text>
<text x="205" y="135.5">D2</text>
<text x="205" y="133">D2</text>
<text x="219" y="134.6" transform="rotate(-90 219 134.6)">D_Schottky</text>
<text x="36.1" y="139.4">GND</text>
<text x="66.8" y="141.4" transform="rotate(-90 66.8 141.4)">20k</text>
<text x="68.8" y="141.6" transform="rotate(-90 68.8 141.6)">R49</text>
<text x="92.1" y="139.4">C1815</text>
<text x="100.1" y="143.1" transform="rotate(-90 100.1 143.1)">E</text>
<text x="104.8" y="138.4">B</text>
<text x="111.3" y="139.4">2.2k</text>
<text x="111.4" y="141.4">R48</text>
<text x="131.4" y="138.1">GND</text>
<text x="64.1" y="149.5">GND</text>
<text x="79.3" y="144.5">GND</text>
<text x="90.8" y="145.7">GND</text>
<text x="98.4" y="149.5">GND</text>
<text x="57.6" y="161.2">+3V3</text>
<text x="85.5" y="161.2">+3V3</text>
<text x="81.5" y="167.2">100nF</text>
<text x="48.6" y="171.1">J9</text>
<text x="60.4" y="172.2" transform="rotate(-90 60.4 172.2)">4.7k</text>
<text x="62.4" y="172.1" transform="rotate(-90 62.4 172.1)">R52</text>
<text x="66.8" y="172.2" transform="rotate(-90 66.8 172.2)">4.7k</text>
<text x="68.8" y="172.1" transform="rotate(-90 68.8 172.1)">R53</text>
<text x="84.6" y="172.2">C7</text>
<text x="85.7" y="178.8">GND</text>
<text x="47.5" y="182.4" transform="rotate(-90 47.5 182.4)">CONN_01X04</text>
<text x="53.9" y="187.6">GND</text>
</g>
</svg>
